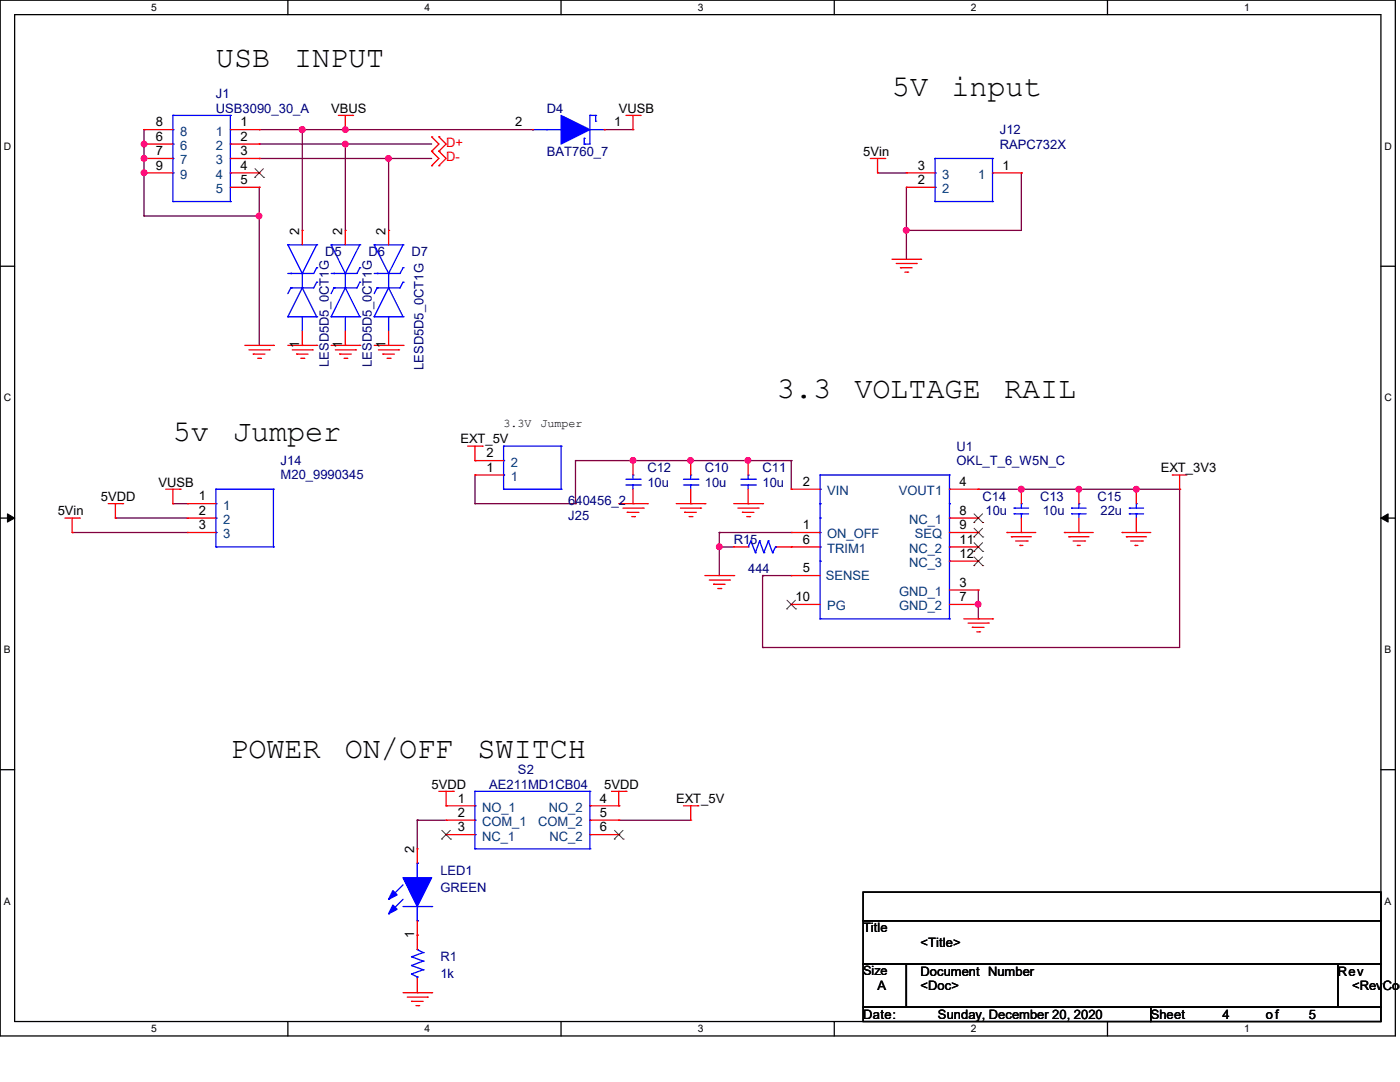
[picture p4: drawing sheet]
<svg xmlns="http://www.w3.org/2000/svg" width="279mm" height="216mm" viewBox="0 0 279 216" stroke-linecap="round" stroke-linejoin="round" font-family="sans-serif">
<path d="M0 0h278.5v206.7h-278.5zM2.9 2.9h272.7v200.9h-272.7z" fill="none" stroke="#000" stroke-width=".25"/>
<g fill="#fff">
<path d="M30.2 .3h1.1v2.3h-1.1z"/>
<path d="M30.2 204.1h1.1v2.3h-1.1z"/>
</g>
<path d="M57.4 0v2.9M57.4 203.8v2.9" fill="none" stroke="#000" stroke-width=".25"/>
<g fill="#fff">
<path d="M84.7 .3h1.1v2.3h-1.1z"/>
<path d="M84.7 204.1h1.1v2.3h-1.1z"/>
</g>
<path d="M112 0v2.9M112 203.8v2.9" fill="none" stroke="#000" stroke-width=".25"/>
<g fill="#fff">
<path d="M139.2 .3h1.1v2.3h-1.1z"/>
<path d="M139.2 204.1h1.1v2.3h-1.1z"/>
</g>
<path d="M166.5 0v2.9M166.5 203.8v2.9" fill="none" stroke="#000" stroke-width=".25"/>
<g fill="#fff">
<path d="M193.8 .3h1.1v2.3h-1.1z"/>
<path d="M193.8 204.1h1.1v2.3h-1.1z"/>
</g>
<path d="M221 0v2.9M221 203.8v2.9" fill="none" stroke="#000" stroke-width=".25"/>
<g fill="#fff">
<path d="M248.3 .3h1.1v2.3h-1.1z"/>
<path d="M248.3 204.1h1.1v2.3h-1.1z"/>
<path d="M.8 28h1.4v2.3h-1.4z"/>
<path d="M276.3 28h1.4v2.3h-1.4z"/>
<path d="M.8 78.2h1.4v2.3h-1.4z"/>
<path d="M276.3 78.2h1.4v2.3h-1.4z"/>
</g>
<path d="M0 53.1h2.9M275.6 53.1h2.9" fill="none" stroke="#000" stroke-width=".25"/>
<g fill="#fff">
<path d="M.8 128.5h1.3v2.2h-1.3z"/>
<path d="M276.3 128.5h1.3v2.2h-1.3z"/>
</g>
<path d="M0 103.4h2.9M275.6 103.4h2.9" fill="none" stroke="#000" stroke-width=".25"/>
<path d="M1.5 102.5l1.4 .9-1.4 .8zM275.6 103.4l1.4-.9v1.7z" fill="#000" stroke="#000" stroke-width=".2"/>
<g fill="#fff">
<path d="M.8 178.7h1.3v2.2h-1.3z"/>
<path d="M276.3 178.7h1.3v2.2h-1.3z"/>
</g>
<path d="M0 153.6h2.9M275.6 153.6h2.9M172.3 178h103.3v5.7h-103.3zM172.3 183.7h103.3v8.7h-103.3zM172.3 192.4h8.6v8.6h-8.6zM180.9 192.4h86.1v8.6h-86.1zM267 192.4h8.6v8.6h-8.6zM172.3 201h57.4v2.8h-57.4zM229.7 201h45.9v2.8h-45.9z" fill="none" stroke="#000" stroke-width=".25"/>
<g fill="none" stroke="#800040" stroke-width=".25">
<path d="M28.7 25.9h.1M28.7 28.7h.1M28.7 31.6h.1M28.7 34.5h.1M28.7 25.9v17.2M51.7 25.9h.1M51.7 28.7h.1M51.7 31.6h.1M51.7 37.4h.1M51.7 25.9h54.6M51.7 28.7h34.4M51.7 31.6h34.4"/>
<path d="M51.7 37.4v31.5M60.3 25.9h.1M60.3 25.9v20.1M68.9 25.9h.1M68.9 28.7h.1M68.9 28.7v17.3M77.6 31.6h.1M77.6 31.6v14.4M120.6 25.9h.1M120.6 25.9h5.7M175.1 34.5h.1M175.1 34.5h5.8"/>
<path d="M180.9 37.4h.1M180.9 37.4v14.3M203.8 34.5h.1M203.8 34.5v11.5h-22.9M28.7 43.1h.1M28.7 43.1h23M51.7 43.1h.1M180.9 46h.1M94.8 94.8v5.7M114.9 91.9h.1M114.9 91.9h43M114.9 91.9v8.6"/>
<path d="M126.3 91.9h.1M137.8 91.9h.1M149.3 91.9h.1M157.9 91.9h.1M157.9 91.9v5.7M195.2 97.6h.1M195.2 97.6h40.2M203.8 97.6h.1M215.3 97.6h.1M226.8 97.6h.1M235.4 97.6h.1M235.4 97.6v31.6h-83.2"/>
<path d="M14.4 106.3h.1M14.4 106.3h23M23 103.4h.1M23 103.4h14.4M34.5 100.5h.1M34.5 100.5h2.9M94.8 100.5h.1M94.8 100.5h20.1M114.9 100.5h.1M143.6 106.3h.1M143.6 109.1h.1M143.6 106.3h14.3"/>
<path d="M143.6 106.3v8.6M143.6 109.1h2.8M152.2 114.9h.1M152.2 114.9h5.7M152.2 114.9v14.3M195.2 117.7v5.8M152.2 129.2h.1M195.2 120.6h.1M195.2 123.5h.1M83.3 163.7h.1M83.3 163.7h5.7M83.3 163.7v5.7"/>
<path d="M123.5 163.7h.1M123.5 163.7h14.3"/>
</g>
<g fill="#f0f" stroke="#f0f" stroke-width=".25">
<circle cx="28.7" cy="28.7" r=".55"/>
<circle cx="28.7" cy="31.6" r=".55"/>
<circle cx="28.7" cy="34.5" r=".55"/>
<circle cx="77.5" cy="31.6" r=".55"/>
<circle cx="68.9" cy="25.9" r=".55"/>
<circle cx="60.3" cy="25.9" r=".57"/>
<circle cx="51.7" cy="43.1" r=".55"/>
<circle cx="180.8" cy="46" r=".55"/>
<circle cx="149.3" cy="91.9" r=".55"/>
<circle cx="137.8" cy="91.9" r=".55"/>
<circle cx="126.3" cy="91.9" r=".55"/>
<circle cx="143.6" cy="109.1" r=".55"/>
<circle cx="215.3" cy="97.6" r=".55"/>
<circle cx="203.8" cy="97.6" r=".57"/>
<circle cx="226.8" cy="97.6" r=".55"/>
<circle cx="195.2" cy="120.6" r=".55"/>
<circle cx="68.9" cy="28.7" r=".55"/>
</g>
<g fill="none" stroke="#f00" stroke-width=".25">
<path d="M28.7 28.7h.1M28.7 31.6h.1M28.7 25.9h.1M28.7 34.5h.1M28.7 31.6h5.8M28.7 34.5h5.8M28.7 25.9h5.8M28.7 28.7h5.8M46 31.6h5.7M46 34.5h5.7M46 37.4h5.7M46 25.9h5.7"/>
<path d="M46 28.7h5.7M51.7 25.9h.1M51.7 28.7h.1M51.7 31.6h.1M51.7 34.5h.1M51.7 37.4h.1M67.5 23h2.9M68.9 25.9h.1M68.9 23v2.9M70.4 23h.1M86.1 30.2h.1M86.1 27.3h.1"/>
<path d="M86.1 33.1h.1M86.1 27.3l1.5 1.4-1.5 1.5M86.1 30.2l1.5 1.4-1.5 1.5M87.6 30.2h.1M87.6 27.3h.1M87.6 33.1h.1M87.6 27.3l1.4 1.4-1.4 1.5M87.6 30.2l1.4 1.4-1.4 1.5M106.3 25.9h.1M120.6 25.9h.1M124.9 23h2.9M126.3 25.9h.1"/>
<path d="M126.3 23v2.9M127.8 23h.1M173.7 31.6h2.9M175.1 34.5h.1M175.1 31.6v2.9M176.6 31.6h.1M180.9 37.4h.1M180.9 34.5h.1M180.9 34.5h5.7M180.9 37.4h5.7M198.1 34.5h5.7M203.8 34.5h.1"/>
<path d="M60.3 46h.1M60.3 46v2.9M68.9 46h.1M68.9 46v2.9M77.6 46h.1M77.6 46v2.9M178 51.7h5.7M178.9 52.6h4M179.7 53.4h.1M179.7 53.4h2.3M180.6 54.3h.5M181.1 54.3h.1"/>
<path d="M182.9 52.6h.1M183.7 51.7h.1M48.9 68.9h5.7M49.7 69.8h4M50.5 70.7h.1M50.5 70.7h2.4M51.4 71.5h.6M52 71.5h.1M53.7 69.8h.1M54.6 68.9h.1M57.4 68.9h5.8M58.3 69.8h4"/>
<path d="M59.2 70.7h.1M59.2 70.7h2.3M60 71.5h.6M60.3 68.9h.1M60.3 66.1v2.8M60.6 71.5h.1M62.3 69.8h.1M63.2 68.9h.1M66.1 68.9h5.7M66.9 69.8h4.1M67.8 70.7h.1M67.8 70.7h2.3"/>
<path d="M68.7 71.5h.5M68.9 68.9h.1M68.9 66.1v2.8M69.2 71.5h.1M71 69.8h.1M71.8 68.9h.1M74.7 68.9h5.7M75.5 69.8h4M76.4 70.7h.1M76.4 70.7h2.3M77.3 71.5h.6M77.6 68.9h.1"/>
<path d="M77.6 66.1v2.8M77.9 71.5h.1M79.5 69.8h.1M80.4 68.9h.1M33.1 97.6h2.8M34.5 97.6v2.9M35.9 97.6h.1M93.3 89h2.9M94.8 91.9h.1M94.8 94.8h.1M94.8 94.8h5.7M94.8 89v2.9"/>
<path d="M94.8 91.9h5.7M96.2 89h.1M126.3 91.9h.1M126.3 91.9v2.9M126.3 97.6v2.9M137.8 91.9h.1M137.8 91.9v2.9M137.8 97.6v2.9M149.3 91.9h.1M149.3 91.9v2.9M149.3 97.6v2.9M157.9 97.6h.1"/>
<path d="M157.9 97.6h5.8M189.5 97.6h5.7M195.2 97.6h.1M203.8 97.6h.1M203.8 97.6v2.9M215.3 97.6h.1M215.3 97.6v2.9M226.8 97.6h.1M226.8 97.6v2.9M234 94.8h.1M234 94.8h2.9M235.4 97.6h.1"/>
<path d="M235.4 94.8v2.8M13 103.4h2.8M14.4 106.3h.1M14.4 103.4v2.9M15.8 103.4h.1M21.6 100.5h2.9M23 103.4h.1M23 100.5v2.9M24.5 100.5h.1M34.5 100.5h.1M37.4 100.5h.1M37.4 103.4h.1"/>
<path d="M37.4 106.3h.1M37.4 100.5h5.7M37.4 106.3h5.7M37.4 103.4h5.7M123.5 100.5h5.7M124.3 101.4h4.1M125.2 102.2h.1M125.2 102.2h2.3M126.1 103.1h.5M126.3 100.5h.1M126.6 103.1h.1M128.4 101.4h.1"/>
<path d="M129.2 100.5h.1M135 100.5h5.7M135.8 101.4h4M136.7 102.2h.1M136.7 102.2h2.3M137.5 103.1h.6M137.8 100.5h.1M138.1 103.1h.1M139.8 101.4h.1M140.7 100.5h.1M140.7 114.9h5.7M141.6 115.7h4"/>
<path d="M142.4 116.6h.1M142.4 116.6h2.3M143.3 117.4h.5M143.8 117.4h.1M145.6 115.7h.1M146.4 114.9h.1M146.4 109.1h.1M146.4 100.5h5.8M146.4 109.1h2.9M147.3 101.4h4M148.2 102.2h.1M148.2 102.2h2.3"/>
<path d="M149 103.1h.6M149.3 100.5h.1M149.6 103.1h.1M151.3 101.4h.1M152.2 100.5h.1M155 109.1h8.7M157.9 109.1h.1M157.9 106.3h.1M157.9 114.9h.1M157.9 114.9h5.8M157.9 106.3h5.8M189.5 106.3h5.7"/>
<path d="M189.5 103.4h5.7M189.5 109.1h5.7M189.5 117.7h5.7M189.5 112h5.7M195.2 117.7h.1M195.2 103.4h.1M195.2 106.3h.1M195.2 109.1h.1M195.2 112h.1M201 106.3h.1M201 106.3h5.7M201.8 107.1h.1"/>
<path d="M201.8 107.1h4M202.7 107.9h2.3M203.5 108.8h.1M203.5 108.8h.6M203.8 106.3h.1M203.8 103.4v2.9M205 107.9h.1M212.4 106.3h.1M212.4 106.3h5.8M213.3 107.1h.1M213.3 107.1h4M214.2 107.9h2.3"/>
<path d="M215 108.8h.1M215 108.8h.6M215.3 106.3h.1M215.3 103.4v2.9M216.5 107.9h.1M223.9 106.3h.1M223.9 106.3h5.8M224.8 107.1h.1M224.8 107.1h4M225.6 107.9h2.4M226.5 108.8h.1M226.5 108.8h.6"/>
<path d="M226.8 106.3h.1M226.8 103.4v2.9M228 107.9h.1M157.9 120.6h.1M157.9 120.6h5.8M189.5 120.6h5.7M192.4 123.5h5.7M193.2 124.3h4M194.1 125.2h.1M194.1 125.2h2.3M194.9 126.1h.6M195.2 120.6h.1"/>
<path d="M195.5 126.1h.1M197.2 124.3h.1M198.1 123.5h.1M87.6 157.9h2.9M89 157.9v2.9M90.5 157.9h.1M122 157.9h2.9M123.5 157.9v2.9M124.9 157.9h.1M83.3 169.4h.1M83.3 169.4v2.9M89 160.8h.1"/>
<path d="M89 163.7h.1M89 166.5h.1M89 160.8h5.8M89 163.7h5.8M89 166.5h5.8M117.7 160.8h5.8M117.7 163.7h5.8M117.7 166.5h5.8M123.5 160.8h.1M123.5 163.7h.1M123.5 166.5h.1M136.4 160.8h2.9"/>
<path d="M137.8 163.7h.1M137.8 160.8v2.9M139.3 160.8h.1M80.4 198.1h5.7M81.3 199h4M82.1 199.8h.1M82.1 199.8h2.4M83.3 186.6h.1M83.3 198.1h.1M83.3 183.7v5.8M83.3 195.2v2.9M85.3 199h.1"/>
<path d="M86.1 198.1h.1M83 200.7h.6M83.6 200.7h.1"/>
</g>
<g fill="none" stroke="#00f" stroke-width=".25">
<path d="M34.5 23h.1M34.5 28.7h.1M34.5 31.6h.1M34.5 25.9h.1M34.5 34.5h.1M34.5 23h11.5M34.5 23v17.2M46 23h.1M46 25.9h.1M46 28.7h.1M46 31.6h.1M46 34.5h.1"/>
<path d="M46 37.4h.1M46 23v17.2M106.3 25.9h.1M106.3 25.9h5.7M109.1 25.9h.1M116.6 28.7h.1M116.6 27.6h.1M116.6 27.6v1.1M117.7 23h.1M117.7 25.9h.1M117.7 23h1.2M117.7 23v5.7h-1.1"/>
<path d="M117.7 25.9h2.9M118.9 23h.1M118.9 24.2h.1M118.9 23v1.2M186.6 31.6h.1M186.6 37.4h.1M186.6 34.5h.1M186.6 31.6h11.5M186.6 31.6v8.6M198.1 31.6h.1M198.1 34.5h.1M198.1 31.6v8.6"/>
<path d="M34.5 40.2h.1M34.5 40.2h11.5M46 40.2h.1M57.4 48.9h.1M57.4 48.9h5.8M57.4 48.9l2.9 5.7M58 54.6h.1M58 57.4h.1M58 57.4l-.6 1.2M60.3 57.4h.1M60.3 54.6h.1M60.3 57.4l2.9 5.8"/>
<path d="M60.3 57.4l-2.9 5.8M60.3 54.6v2.8M63.2 48.9h.1M63.2 53.4h.1M63.2 56.3h.1M63.2 53.4l-.6 1.2h-5.2M63.2 56.3l-.6 1.1h-4.6M63.2 48.9l-2.9 5.7M66.1 48.9h.1M66.1 48.9h5.7M66.1 48.9l2.8 5.7M66.6 54.6h.1"/>
<path d="M66.6 57.4h.1M66.6 57.4l-.5 1.2M68.9 57.4h.1M68.9 54.6h.1M68.9 57.4l2.9 5.8M68.9 57.4l-2.8 5.8M68.9 54.6v2.8M71.8 48.9h.1M71.8 53.4h.1M71.8 56.3h.1M71.8 48.9l-2.9 5.7M71.8 53.4l-.6 1.2h-5.1"/>
<path d="M71.8 56.3l-.6 1.1h-4.6M74.7 48.9h.1M74.7 48.9h5.7M74.7 48.9l2.9 5.7M75.3 54.6h.1M75.3 57.4h.1M75.3 57.4l-.6 1.2M77.6 57.4h.1M77.6 54.6h.1M77.6 57.4l2.8 5.8M77.6 57.4l-2.9 5.8M77.6 54.6v2.8"/>
<path d="M80.4 48.9h.1M80.4 53.4h.1M80.4 56.3h.1M80.4 53.4l-.6 1.2h-5.1M80.4 56.3l-.6 1.1h-4.5M80.4 48.9l-2.8 5.7M186.6 40.2h.1M186.6 40.2h11.5M198.1 40.2h.1M57.4 63.2h.1M57.4 63.2h5.8M60.3 63.2h.1"/>
<path d="M60.3 63.2v2.9M63.2 63.2h.1M66.1 63.2h.1M66.1 63.2h5.7M68.9 63.2h.1M68.9 63.2v2.9M71.8 63.2h.1M74.7 63.2h.1M74.7 63.2h5.7M77.6 63.2h.1M77.6 63.2v2.9M80.4 63.2h.1"/>
<path d="M43.1 97.6h.1M43.1 97.6h11.5M43.1 97.6v11.5M54.6 97.6h.1M54.6 97.6v11.5M100.5 89h.1M100.5 97.6h.1M100.5 94.8h.1M100.5 91.9h.1M100.5 97.6h11.5M100.5 89h11.5M100.5 89v8.6"/>
<path d="M112 97.6h.1M112 89h.1M112 89v8.6M124.9 96.8h2.9M124.9 95.6h2.9M126.3 94.8h.1M126.3 96.8h.1M126.3 94.8v.8M126.3 96.8v.8M127.8 96.8h.1M127.8 95.6h.1M136.4 96.8h2.9"/>
<path d="M136.4 95.6h2.9M137.8 94.8h.1M137.8 96.8h.1M137.8 94.8v.8M137.8 96.8v.8M139.3 96.8h.1M139.3 95.6h.1M147.9 96.8h2.8M147.9 95.6h2.8M149.3 94.8h.1M149.3 96.8h.1M149.3 94.8v.8"/>
<path d="M149.3 96.8v.8M150.7 96.8h.1M150.7 95.6h.1M163.7 94.8h.1M163.7 97.6h.1M163.7 94.8h25.8M163.7 94.8v28.7M189.5 94.8h.1M189.5 97.6h.1M189.5 94.8v28.7M43.1 109.1h.1M43.1 100.5h.1"/>
<path d="M43.1 103.4h.1M43.1 106.3h.1M43.1 109.1h11.5M54.6 109.1h.1M149.3 109.1h.1M149.9 107.9h.1M149.9 107.9l.8 2.4M149.9 107.9l-.6 1.2M150.7 110.3h.1M151.6 107.9h.1M151.6 107.9l.8 2.4M151.6 107.9l-.9 2.4"/>
<path d="M152.4 110.3h.1M153.3 107.9h.1M153.3 107.9l.9 2.4M153.3 107.9l-.9 2.4M154.2 110.3h.1M154.8 109.1h.1M154.8 109.1l-.6 1.2M154.8 109.1h.2M163.7 100.5h.1M163.7 103.4h.1M163.7 106.3h.1M163.7 109.1h.1"/>
<path d="M163.7 112h.1M189.5 100.5h.1M189.5 103.4h.1M189.5 106.3h.1M189.5 109.1h.1M189.5 112h.1M202.4 102.5h.1M202.4 101.4h.1M202.4 102.5h2.9M202.4 101.4h2.9M203.8 100.5h.1M203.8 102.5h.1"/>
<path d="M203.8 100.5v.9M203.8 102.5v.9M213.9 102.5h.1M213.9 101.4h.1M213.9 102.5h2.8M213.9 101.4h2.8M215.3 100.5h.1M215.3 102.5h.1M215.3 100.5v.9M215.3 102.5v.9M225.4 102.5h.1M225.4 101.4h.1"/>
<path d="M225.4 102.5h2.8M225.4 101.4h2.8M226.8 100.5h.1M226.8 102.5h.1M226.8 100.5v.9M226.8 102.5v.9M163.7 123.5h.1M163.7 123.5h25.8M189.5 123.5h.1M94.8 157.9h.1M94.8 157.9h22.9M94.8 157.9v11.5"/>
<path d="M117.7 157.9h.1M117.7 157.9v11.5M77.6 179.5h.1M80.4 179.5l-2.8 2.8M80.4 176.6l-2.8 2.9M83.3 172.3h.1M83.3 172.3v2.8M94.8 169.4h.1M94.8 160.8h.1M94.8 163.7h.1M94.8 166.5h.1M94.8 169.4h22.9"/>
<path d="M117.7 169.4h.1M117.7 160.8h.1M117.7 163.7h.1M117.7 166.5h.1M77.6 182.3h.1M80.4 180.9h5.7M82.1 194.4h.1M82.1 192.7h.1M82.1 190.9h.1M82.1 194.4l1.2 .5M82.1 192.7l2.4 .8M82.1 190.9l2.4 .9"/>
<path d="M83.3 180.9h.1M83.3 183.7h.1M83.3 189.5h.1M83.3 194.9h.1M83.3 180.9v2.8M83.3 194.9v.3M83.3 189.5l1.2 .6M84.5 193.5h.1M84.5 191.8h.1M84.5 190.1h.1M84.5 193.5l-2.4 .9M84.5 191.8l-2.4 .9"/>
<path d="M84.5 190.1l-2.4 .8M86.1 180.9h.1"/>
</g>
<g fill="none" stroke="#804000" stroke-width=".2">
<path d="M50.8 35.4h.1M50.9 33.7l1.7 1.7M52.6 33.7l-1.8 1.7M52.6 35.4h.1M157.1 119.8l1.7 1.7M158.7 119.8l-1.7 1.7M194.4 104.3h.1M194.4 107.1h.1M194.4 110h.1M194.4 112.9h.1M194.4 102.5l1.7 1.8M194.4 105.4l1.7 1.7"/>
<path d="M194.4 108.3l1.7 1.7M194.4 111.1l1.7 1.8M196.1 102.5l-1.7 1.8M196.1 105.4l-1.7 1.7M196.1 108.3l-1.7 1.7M196.1 111.1l-1.7 1.8M196.1 104.3h.1M196.1 107.1h.1M196.1 110h.1M196.1 112.9h.1M157 121.5h.1M158.8 121.5h.1"/>
<path d="M88.1 167.4h.1M88.2 165.7l1.7 1.7M89.9 165.7l-1.8 1.7M89.9 167.4h.1M122.6 167.4h.1M122.6 165.7l1.8 1.7M124.3 165.7l-1.7 1.7M124.4 167.4h.1"/>
</g>
<g fill="#00f" stroke="#00f" stroke-width=".25">
<path d="M80.4 175.1h5.7l-2.8 5.8z"/>
<path d="M78.4 180.6l.8 .8-1.6 .9z"/>
<path d="M78.4 177.7l.8 .9-1.6 .9z"/>
<path d="M112 23l5.7 2.9-5.7 2.8z"/>
</g>
<g font-size="6">
<text x="43.1" y="13.5">USB</text>
<text x="58.7" y="13.5">INPUT</text>
<text x="178" y="19.2">5V</text>
<text x="189.9" y="19.2">input</text>
<text x="155" y="79.5">3.3</text>
<text x="170.5" y="79.5">VOLTAGE</text>
<text x="200.4" y="79.5">RAIL</text>
<text x="34.5" y="88.1">5v</text>
<text x="46.5" y="88.1">Jumper</text>
<text x="46" y="151.2">POWER</text>
<text x="68.8" y="151.2">ON/OFF</text>
<text x="95.3" y="151.2">SWITCH</text>
</g>
<g font-size="2.6" fill="#000080">
<text x="43.1" y="19.6">J1</text>
<text x="43.1" y="22.5">USB3090_30_A</text>
<text x="109.1" y="22.5">D4</text>
<text x="199.5" y="26.8">J12</text>
<text x="199.5" y="29.6">RAPC732X</text>
<text x="109.1" y="31.1">BAT760_7</text>
<text x="64.9" y="51.2">D5</text>
<text x="73.5" y="51.2">D6</text>
<text x="82.1" y="51.2">D7</text>
<text x="65.6" y="73.2" transform="rotate(-90 65.6 73.2)">LESD5D5_0CT1G</text>
<text x="74.2" y="73.2" transform="rotate(-90 74.2 73.2)">LESD5D5_0CT1G</text>
<text x="84.5" y="73.8" transform="rotate(-90 84.5 73.8)">LESD5D5_0CT1G</text>
<text x="190.9" y="89.9">U1</text>
<text x="56" y="92.8">J14</text>
<text x="56" y="95.7">M20_9990345</text>
<text x="129.2" y="94.2">C12</text>
<text x="140.7" y="94.2">C10</text>
<text x="152.2" y="94.2">C11</text>
<text x="190.9" y="92.8">OKL_T_6_W5N_C</text>
<text x="113.4" y="100.8">640456_2</text>
<text x="129.2" y="97.1">10u</text>
<text x="140.7" y="97.1">10u</text>
<text x="152.2" y="97.1">10u</text>
<text x="196.1" y="99.9">C14</text>
<text x="207.6" y="99.9">C13</text>
<text x="219" y="99.9">C15</text>
<text x="113.4" y="103.7">J25</text>
<text x="196.7" y="102.8">10u</text>
<text x="208.2" y="102.8">10u</text>
<text x="219.6" y="102.8">22u</text>
<text x="146.4" y="108.6">R15</text>
<text x="149.3" y="114.3">444</text>
<text x="103.4" y="154.5">S2</text>
<text x="97.6" y="157.4">AE211MD1CB04</text>
<text x="87.9" y="174.6">LED1</text>
<text x="87.9" y="178.1">GREEN</text>
<text x="87.9" y="191.8">R1</text>
<text x="87.9" y="195.2">1k</text>
</g>
<g font-size="2.6">
<text x="66.1" y="22.5">VBUS</text>
<text x="123.5" y="22.5">VUSB</text>
<text x="31.1" y="28.1">6</text>
<text x="31.1" y="25.2">8</text>
<text x="48" y="25.2">1</text>
<text x="48" y="28.1">2</text>
<text x="102.8" y="25.2">2</text>
<text x="122.6" y="25.2">1</text>
<text x="31.1" y="31">7</text>
<text x="31.1" y="33.9">9</text>
<text x="48" y="31">3</text>
<text x="48" y="33.9">4</text>
<text x="172.3" y="31.1">5Vin</text>
<text x="183.2" y="33.9">3</text>
<text x="200.1" y="33.9">1</text>
<text x="48" y="36.7">5</text>
<text x="183.2" y="36.7">2</text>
<text x="59.7" y="46.9" transform="rotate(-90 59.7 46.9)">2</text>
<text x="68.3" y="46.9" transform="rotate(-90 68.3 46.9)">2</text>
<text x="76.9" y="46.9" transform="rotate(-90 76.9 46.9)">2</text>
<text x="59.7" y="69.5" transform="rotate(-90 59.7 69.5)">1</text>
<text x="68.3" y="69.5" transform="rotate(-90 68.3 69.5)">1</text>
<text x="76.9" y="69.5" transform="rotate(-90 76.9 69.5)">1</text>
<text x="91.9" y="88.5">EXT_5V</text>
<text x="97.1" y="94.1">1</text>
<text x="97.1" y="91.3">2</text>
<text x="231.7" y="94.2">EXT_3V3</text>
<text x="20.2" y="99.9">5VDD</text>
<text x="31.6" y="97.1">VUSB</text>
<text x="39.7" y="99.9">1</text>
<text x="160.2" y="97">2</text>
<text x="191.5" y="97">4</text>
<text x="11.5" y="102.8">5Vin</text>
<text x="39.7" y="102.7">2</text>
<text x="39.7" y="105.6">3</text>
<text x="160.2" y="105.6">1</text>
<text x="191.5" y="102.7">8</text>
<text x="191.5" y="105.6">9</text>
<text x="160.2" y="108.5">6</text>
<text x="191.5" y="108.5">11</text>
<text x="191.5" y="111.3">12</text>
<text x="158.8" y="120">10</text>
<text x="160.2" y="114.2">5</text>
<text x="191.5" y="117.1">3</text>
<text x="191.5" y="120">7</text>
<text x="86.1" y="157.4">5VDD</text>
<text x="91.4" y="160.1">1</text>
<text x="119.7" y="160.1">4</text>
<text x="120.6" y="157.4">5VDD</text>
<text x="135" y="160.2">EXT_5V</text>
<text x="91.4" y="163">2</text>
<text x="91.4" y="165.9">3</text>
<text x="119.7" y="163">5</text>
<text x="119.7" y="165.9">6</text>
<text x="82.6" y="170.3" transform="rotate(-90 82.6 170.3)">2</text>
<text x="82.6" y="187.2" transform="rotate(-90 82.6 187.2)">1</text>
<text x="172.3" y="186.1">Title</text>
<text x="183.7" y="188.9">&lt;Title&gt;</text>
<text x="175.1" y="197.6">A</text>
<text x="183.7" y="197.6">&lt;Doc&gt;</text>
<text x="183.7" y="194.7">Document Number</text>
<text x="267" y="194.7">Rev</text>
<text x="269.8" y="197.6">&lt;RevCod</text>
<text x="172.3" y="203.3">Date:</text>
<text x="187.2" y="203.3">Sunday, December 20, 2020</text>
<text x="229.7" y="203.3">Sheet</text>
<text x="244" y="203.3">4</text>
<text x="252.6" y="203.3">of</text>
<text x="261.2" y="203.3">5</text>
</g>
<g font-size="2.6" fill="#004080">
<text x="35.9" y="29.9">6</text>
<text x="35.9" y="27.1">8</text>
<text x="43.1" y="27.1">1</text>
<text x="43.1" y="29.9">2</text>
<text x="35.9" y="32.8">7</text>
<text x="35.9" y="35.7">9</text>
<text x="43.1" y="32.8">3</text>
<text x="43.1" y="35.7">4</text>
<text x="188" y="35.7">3</text>
<text x="195.2" y="35.7">1</text>
<text x="43.1" y="38.6">5</text>
<text x="188" y="38.6">2</text>
<text x="101.9" y="96">1</text>
<text x="101.9" y="93.1">2</text>
<text x="44.5" y="101.7">1</text>
<text x="165.1" y="98.8">VIN</text>
<text x="179.4" y="98.8">VOUT1</text>
<text x="44.5" y="104.6">2</text>
<text x="44.5" y="107.4">3</text>
<text x="165.1" y="107.4">ON_OFF</text>
<text x="181.4" y="104.6">NC_1</text>
<text x="182.6" y="107.4">SEQ</text>
<text x="165.1" y="110.3">TRIM1</text>
<text x="181.4" y="110.3">NC_2</text>
<text x="181.4" y="113.2">NC_3</text>
<text x="164.8" y="115.7">SENSE</text>
<text x="179.4" y="118.9">GND_1</text>
<text x="165.1" y="121.8">PG</text>
<text x="179.4" y="121.8">GND_2</text>
<text x="96.2" y="162">NO_1</text>
<text x="109.6" y="162">NO_2</text>
<text x="96.2" y="164.8">COM_1</text>
<text x="96.2" y="167.7">NC_1</text>
<text x="107.4" y="164.8">COM_2</text>
<text x="109.7" y="167.7">NC_2</text>
</g>
<g font-size="2.6" fill="#f00">
<text x="89" y="29.4">D+</text>
<text x="89" y="32.2">D-</text>
</g>
<text font-size="2.5" x="172.3" y="194.6">Size</text>
<g font-size="2.3">
<text x="100.5" y="85.2">3.3V</text>
<text x="107.9" y="85.2">Jumper</text>
</g>
<g font-size="2.1">
<text x="30.2" y="2.2">5</text>
<text x="84.7" y="2.2">4</text>
<text x="139.2" y="2.2">3</text>
<text x="193.8" y="2.2">2</text>
<text x="248.3" y="2.2">1</text>
<text x=".8" y="29.8">D</text>
<text x="276.3" y="29.8">D</text>
<text x=".8" y="80.1">C</text>
<text x="276.3" y="80.1">C</text>
<text x=".8" y="130.3">B</text>
<text x="276.3" y="130.3">B</text>
<text x=".8" y="180.5">A</text>
<text x="276.3" y="180.5">A</text>
<text x="30.2" y="206">5</text>
<text x="84.7" y="206">4</text>
<text x="139.2" y="206">3</text>
<text x="193.8" y="206">2</text>
<text x="248.3" y="206">1</text>
</g>
</svg>
